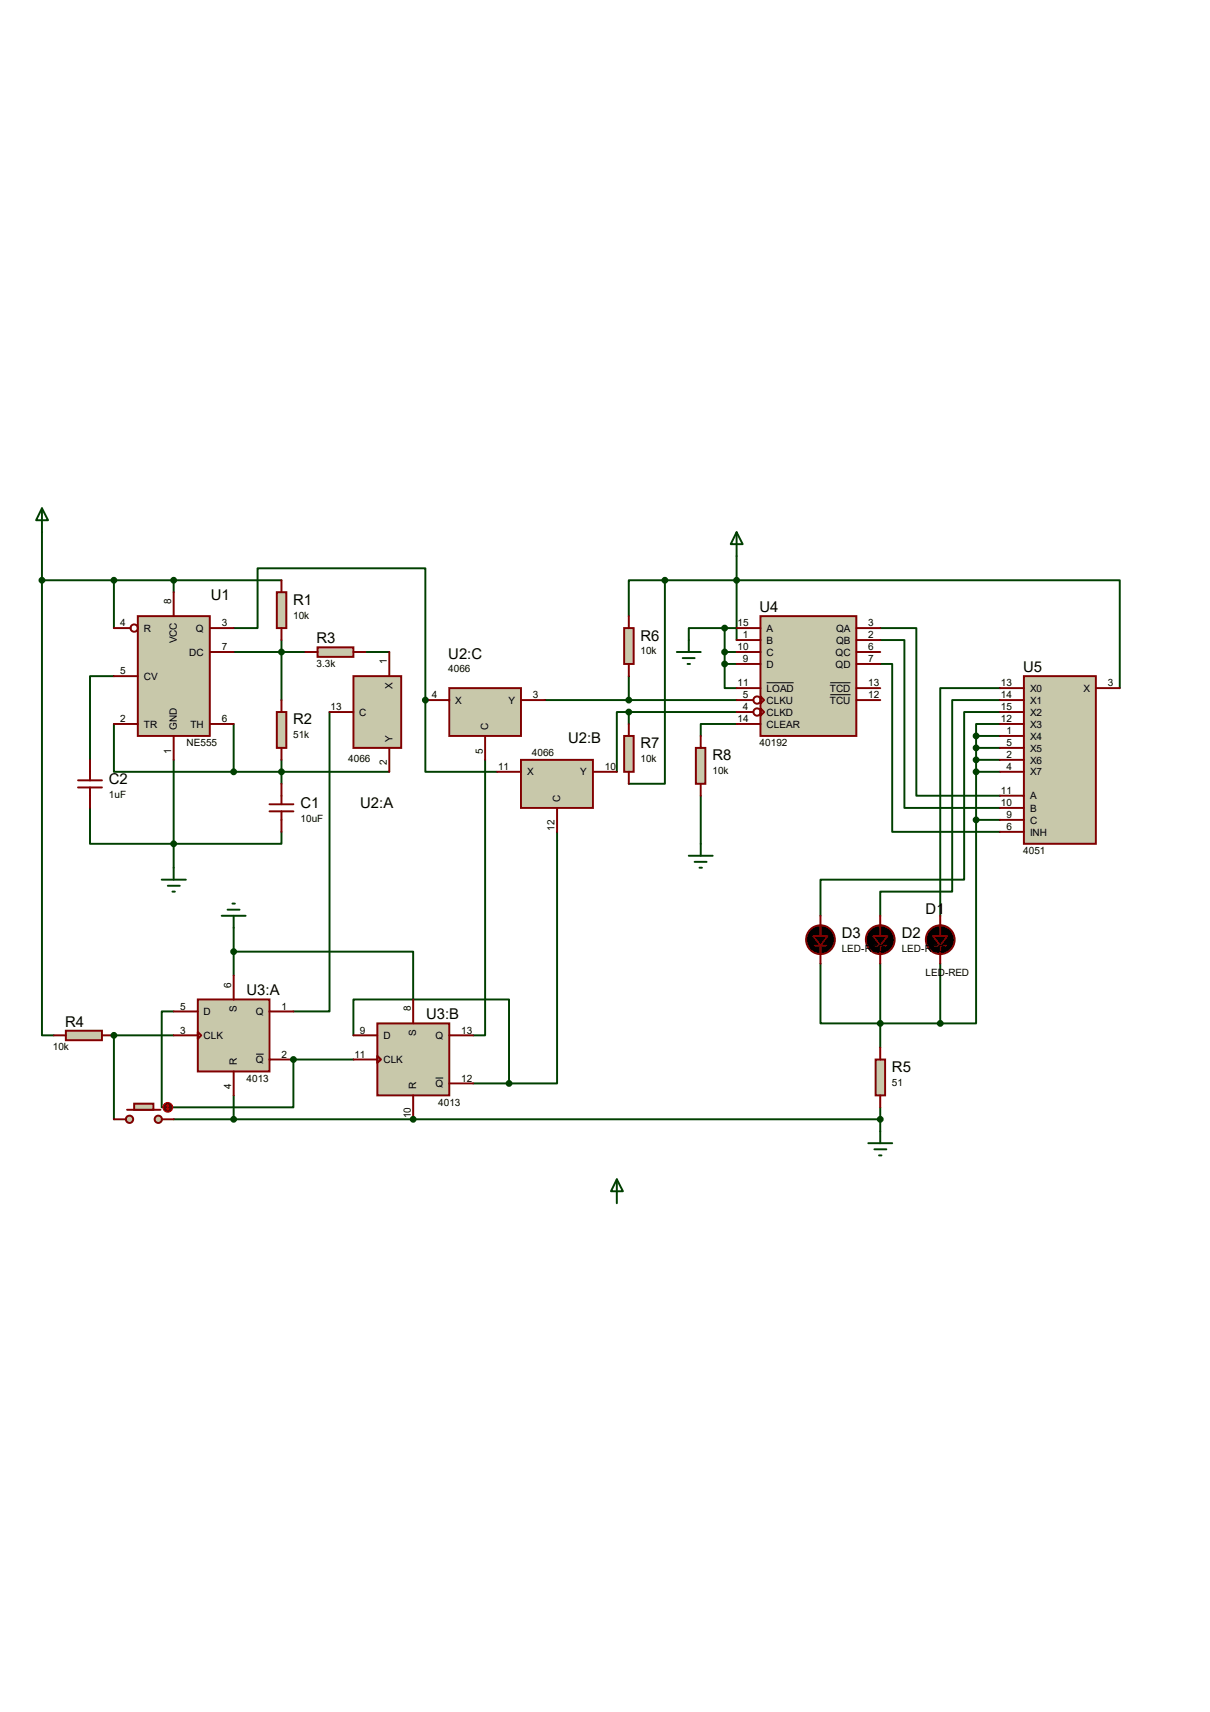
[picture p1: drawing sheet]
<svg xmlns="http://www.w3.org/2000/svg" width="210mm" height="297mm" viewBox="0 0 210 297" stroke-linecap="round" stroke-linejoin="round" font-family="sans-serif">
<path d="M19.8 117.3h-4.2v14.5M40.6 113.1h12.4M48.9 111v10.5M63.4 113.1h4.2M19.8 125.6v8.3h20.8M30.1 131.8v18.7M40.6 133.9h27M40.6 125.6v8.3M48.9 131.8v4.2M57.2 123.5v52h-6.3M15.6 140.2v6.2h33.3v-2.1M19.8 179.6h10.3" fill="none" stroke="#004000" stroke-width=".34"/>
<circle cx="19.8" cy="179.6" r=".17" fill="#004000"/>
<path d="M19.8 179.6v14.6M30.1 175.5h-2v16.6h22.8v-8.3M40.6 190v4.2h-10.5" fill="none" stroke="#004000" stroke-width=".34"/>
<circle cx="50.9" cy="183.8" r=".17" fill="#004000"/>
<g fill="none" stroke="#004000" stroke-width=".34">
<path d="M40.6 109h4.1v-10.4h29.1v22.9M109.1 117.3v4.2M125.8 115.2v4.2h2M125.8 109h-6.3v2M125.8 113.1h2M125.8 115.2h2M125.8 109v6.2M125.8 109h2M84.2 131.8v47.8h-2.1M94.6 121.5h33.2M109.1 123.5h-2v10.4M109.1 123.5v2.1"/>
<path d="M109.1 123.5h18.7M121.6 138v8.4M127.8 125.6h-6.2v2.1M96.7 144.3v43.7h-8.4M40.6 165.1h31.1v8.3M40.6 161v8.2M61.3 179.6v-6.2h27v14.6M142.4 167.2v10.3h10.4M152.8 167.2v14.5M50.9 183.8h10.4M82.1 188h6.2"/>
</g>
<circle cx="73.8" cy="121.5" r=".17" fill="#004000"/>
<g fill="none" stroke="#004000" stroke-width=".34">
<path d="M152.8 109h6.2v29h14.6M152.8 111h4.2v29.2h16.6M152.8 115.2h2.1v29.1h18.7M173.6 119.4h-10.4v39.5M73.8 121.5v12.4h12.5M169.4 127.7h4.2M169.4 127.7v14.5M169.4 129.8h4.2M169.4 131.8h4.2M169.4 133.9h4.2M173.6 121.5h-8.3v33.2h-12.5v4.2M173.6 123.5h-6.3v29.1h-24.9v6.3"/>
<path d="M173.6 125.6h-4.2v2.1M169.4 142.2v35.3h-6.2M169.4 142.2h4.2M152.8 177.5h10.4M163.2 167.2v10.3M40.6 194.2h31.1"/>
</g>
<circle cx="71.7" cy="194.2" r=".17" fill="#004000"/>
<path d="M7.3 92.3v8.4M127.8 96.5v14.5M7.3 100.7v78.9h2.1M7.3 100.7h41.6M19.8 100.7v8.3M30.1 100.7v2M115.4 100.7h79v18.7M115.4 100.7h-6.3v6.2M115.4 100.7v35.3h-6.3M71.7 194.2h81.1M152.8 192.1v4.2" fill="none" stroke="#004000" stroke-width=".34"/>
<path d="M23.9 106.9h12.5v20.8h-12.5z" fill="#c8c8aa" stroke="#800000" stroke-width=".34"/>
<g fill="none" stroke="#800000" stroke-width=".34">
<path d="M19.8 109h2.9M19.8 117.3h4.1M30.1 102.7v4.2M36.4 109h4.2M36.4 113.1h4.2M19.8 125.6h4.1M30.1 127.7v4.1M36.4 125.6h4.2"/>
<circle cx="23.3" cy="109" r=".64"/>
</g>
<path d="M48 102.7h1.7v6.3h-1.7z" fill="#c8c8aa" stroke="#800000" stroke-width=".34"/>
<path d="M48.9 100.7v2M48.9 109v2" fill="none" stroke="#800000" stroke-width=".34"/>
<path d="M48 123.5h1.7v6.3h-1.7z" fill="#c8c8aa" stroke="#800000" stroke-width=".34"/>
<path d="M13.5 136.6h4.2M13.5 135.4h4.2M15.6 131.8v3.6M15.6 136.6v3.6M46.8 139.5h4.1M48.9 121.5v2M48.9 129.8v2M48.9 136v3.5M46.8 140.8h4.1M48.9 140.8v3.5" fill="none" stroke="#800000" stroke-width=".34"/>
<path d="M28.1 152.6h4.2M29.1 153.7h2.1M29.9 154.7h.5M30.1 150.5v2.1" fill="none" stroke="#004000" stroke-width=".34"/>
<g fill="#004000" stroke="#004000" stroke-width=".34">
<circle cx="30.1" cy="146.4" r=".42"/>
<circle cx="48.9" cy="133.9" r=".42"/>
<circle cx="40.6" cy="133.9" r=".42"/>
<circle cx="48.9" cy="113.1" r=".42"/>
</g>
<path d="M55.1 112.3h6.2v1.7h-6.2z" fill="#c8c8aa" stroke="#800000" stroke-width=".34"/>
<path d="M53 113.1h2.1M61.3 113.1h2.1" fill="none" stroke="#800000" stroke-width=".34"/>
<path d="M61.3 117.3h8.3v12.5h-8.3z" fill="#c8c8aa" stroke="#800000" stroke-width=".34"/>
<path d="M67.6 113.1v4.2M57.2 123.5h4.1M67.6 129.8v4.1" fill="none" stroke="#800000" stroke-width=".34"/>
<path d="M34.3 173.4h12.5v12.5h-12.5z" fill="#c8c8aa" stroke="#800000" stroke-width=".34"/>
<path d="M30.1 175.5h4.2M30.1 179.6h4.2M34.3 179l.6 .6-.6 .7zM40.6 169.2v4.2M46.8 175.5h4.1M40.6 185.9v4.1M46.8 183.8h4.1" fill="none" stroke="#800000" stroke-width=".34"/>
<path d="M44.4 182.9h1.4" fill="none" stroke="#000" stroke-width=".17"/>
<path d="M7.3 88.2l1 2.1h-2zM7.3 88.2v4.1M38.5 158.9h4.1M39.5 157.8h2.1M40.3 156.8h.5M40.6 158.9v2.1" fill="none" stroke="#004000" stroke-width=".34"/>
<g fill="#c8c8aa" stroke="#800000" stroke-width=".34">
<circle cx="27.5" cy="194.2" r=".64"/>
<circle cx="22.5" cy="194.2" r=".64"/>
</g>
<path d="M22.1 192.5h5.8" fill="none" stroke="#800000" stroke-width=".34"/>
<path d="M23.3 191.5h3.3v1h-3.3z" fill="#c8c8aa" stroke="#800000" stroke-width=".34"/>
<path d="M19.8 194.2h2M28.1 194.2h2" fill="none" stroke="#800000" stroke-width=".34"/>
<circle cx="29.1" cy="192.1" r=".85" fill="#400000" stroke="#f00" stroke-width=".17"/>
<path d="M28.9 192.3l.2 .2M29.1 191.7v.8M29.1 191.7l-.2 .2M29.1 191.7l.2 .2M29.3 192.3l-.2 .2" fill="none" stroke="#f00" stroke-width=".17"/>
<path d="M11.4 178.8h6.3v1.7h-6.3z" fill="#c8c8aa" stroke="#800000" stroke-width=".34"/>
<path d="M9.4 179.6h2M17.7 179.6h2.1" fill="none" stroke="#800000" stroke-width=".34"/>
<g fill="#004000" stroke="#004000" stroke-width=".34">
<circle cx="19.8" cy="179.6" r=".42"/>
<circle cx="40.6" cy="194.2" r=".42"/>
</g>
<path d="M117.5 113.1h4.1M118.5 114.2h2.1M119.3 115.2h.5M119.5 111v2.1M119.5 148.5h4.2M120.6 149.5h2M121.4 150.5h.4M121.6 146.4v2.1" fill="none" stroke="#004000" stroke-width=".34"/>
<path d="M65.5 177.5h12.5v12.5h-12.5z" fill="#c8c8aa" stroke="#800000" stroke-width=".34"/>
<g fill="none" stroke="#800000" stroke-width=".34">
<path d="M142.4 158.9v3.5M152.8 158.9v3.5M163.2 158.9v3.5M61.3 179.6h4.2M71.7 173.4v4.1M78 179.6h4.1M142.4 164v3.2M152.8 164v3.2M163.2 164v3.2M61.3 183.8h4.2M65.5 183.2l.6 .6-.6 .6zM71.7 190v4.2"/>
<path d="M78 188h4.1"/>
</g>
<path d="M75.6 187h1.3" fill="none" stroke="#000" stroke-width=".17"/>
<g fill="#004000" stroke="#004000" stroke-width=".34">
<circle cx="50.9" cy="183.8" r=".42"/>
<circle cx="152.8" cy="177.5" r=".42"/>
</g>
<g fill="#000" stroke="#800000" stroke-width=".34">
<circle cx="142.4" cy="163" r="2.5"/>
<circle cx="152.8" cy="163" r="2.5"/>
<circle cx="163.2" cy="163" r="2.5"/>
</g>
<path d="M141.4 164h2M151.8 164h2M162.1 164h2.1" fill="none" stroke="#800000" stroke-width=".3"/>
<path d="M141.1 162.4h2.5l-1.2 1.6zM151.6 162.4h2.5l-1.3 1.6zM161.9 162.4h2.5l-1.2 1.6z" fill="#000" stroke="#800000" stroke-width=".3"/>
<path d="M152 183.8h1.6v6.2h-1.6z" fill="#c8c8aa" stroke="#800000" stroke-width=".34"/>
<path d="M152.8 181.7v2.1M152.8 190v2.1" fill="none" stroke="#800000" stroke-width=".34"/>
<path d="M150.7 198.3h4.2M151.8 199.4h2M152.8 196.3v2M152.6 200.4h.4" fill="none" stroke="#004000" stroke-width=".34"/>
<path d="M132 106.9h16.6v20.8h-16.6z" fill="#c8c8aa" stroke="#800000" stroke-width=".34"/>
<g fill="none" stroke="#800000" stroke-width=".34">
<path d="M127.8 109h4.2M127.8 111h4.2M127.8 113.1h4.2M127.8 115.2h4.2M127.8 119.4h4.2M148.6 109h4.2M148.6 111h4.2M148.6 113.1h4.2M148.6 115.2h4.2M148.6 119.4h4.2M127.8 125.6h4.2M127.8 121.5h3"/>
<path d="M127.8 123.5h3M132 120.8l.6 .7-.6 .5zM132 122.9l.6 .6-.6 .7zM148.6 121.5h4.2"/>
<circle cx="131.4" cy="121.5" r=".64"/>
<circle cx="131.4" cy="123.5" r=".64"/>
</g>
<path d="M133.1 118.4h4.7M144.1 118.4h3.5M144.1 120.5h3.5" fill="none" stroke="#000" stroke-width=".17"/>
<path d="M127.8 92.3l1.1 2.1h-2.1zM127.8 92.3v4.2" fill="none" stroke="#004000" stroke-width=".34"/>
<path d="M78 119.4h12.4v8.3h-12.4z" fill="#c8c8aa" stroke="#800000" stroke-width=".34"/>
<path d="M73.8 121.5h4.2M84.2 127.7v4.1M90.4 121.5h4.2" fill="none" stroke="#800000" stroke-width=".34"/>
<path d="M90.4 131.8h12.5v8.4h-12.5z" fill="#c8c8aa" stroke="#800000" stroke-width=".34"/>
<path d="M86.3 133.9h4.1M102.9 133.9h4.2M96.7 140.2v4.1" fill="none" stroke="#800000" stroke-width=".34"/>
<g fill="#004000" stroke="#004000" stroke-width=".34">
<circle cx="40.6" cy="165.1" r=".42"/>
<circle cx="88.3" cy="188" r=".42"/>
</g>
<path d="M108.3 127.7h1.7v6.2h-1.7z" fill="#c8c8aa" stroke="#800000" stroke-width=".34"/>
<path d="M109.1 125.6v2.1M109.1 133.9v2.1" fill="none" stroke="#800000" stroke-width=".34"/>
<circle cx="109.1" cy="121.5" r=".42" fill="#004000" stroke="#004000" stroke-width=".34"/>
<path d="M108.3 109h1.7v6.2h-1.7z" fill="#c8c8aa" stroke="#800000" stroke-width=".34"/>
<path d="M109.1 106.9v2.1M109.1 115.2v2.1" fill="none" stroke="#800000" stroke-width=".34"/>
<g fill="#004000" stroke="#004000" stroke-width=".34">
<circle cx="125.8" cy="113.1" r=".42"/>
<circle cx="109.1" cy="123.5" r=".42"/>
</g>
<path d="M120.8 129.8h1.6v6.2h-1.6z" fill="#c8c8aa" stroke="#800000" stroke-width=".34"/>
<path d="M121.6 127.7v2.1M121.6 136v2" fill="none" stroke="#800000" stroke-width=".34"/>
<g fill="#004000" stroke="#004000" stroke-width=".34">
<circle cx="125.8" cy="115.2" r=".42"/>
<circle cx="125.8" cy="109" r=".42"/>
<circle cx="73.8" cy="121.5" r=".42"/>
</g>
<path d="M177.7 117.3h12.5v29.1h-12.5z" fill="#c8c8aa" stroke="#800000" stroke-width=".34"/>
<g fill="none" stroke="#800000" stroke-width=".34">
<path d="M173.6 119.4h4.1M190.2 119.4h4.2M173.6 121.5h4.1M173.6 123.5h4.1M173.6 125.6h4.1M173.6 127.7h4.1M173.6 129.8h4.1M173.6 131.8h4.1M173.6 133.9h4.1M173.6 138h4.1M173.6 140.2h4.1M173.6 142.2h4.1"/>
<path d="M173.6 144.3h4.1"/>
</g>
<g fill="#004000" stroke="#004000" stroke-width=".34">
<circle cx="163.2" cy="177.5" r=".42"/>
<circle cx="169.4" cy="142.2" r=".42"/>
<circle cx="169.4" cy="127.7" r=".42"/>
<circle cx="169.4" cy="129.8" r=".42"/>
<circle cx="169.4" cy="131.8" r=".42"/>
<circle cx="169.4" cy="133.9" r=".42"/>
<circle cx="71.7" cy="194.2" r=".42"/>
<circle cx="152.8" cy="194.2" r=".42"/>
<circle cx="127.8" cy="100.7" r=".42"/>
<circle cx="115.4" cy="100.7" r=".42"/>
<circle cx="30.1" cy="100.7" r=".42"/>
<circle cx="19.8" cy="100.7" r=".42"/>
<circle cx="7.3" cy="100.7" r=".42"/>
</g>
<path d="M107.1 204.6l1 2.1h-2.1zM107.1 204.6v4.1" fill="none" stroke="#004000" stroke-width=".34"/>
<g font-size="2.6">
<text x="36.6" y="104.1">U1</text>
<text x="50.9" y="104.9">R1</text>
<text x="131.8" y="106.2">U4</text>
<text x="54.9" y="111.6">R3</text>
<text x="111.2" y="111.1">R6</text>
<text x="77.8" y="114.3">U2:C</text>
<text x="177.6" y="116.6">U5</text>
<text x="50.9" y="125.7">R2</text>
<text x="98.6" y="128.8">U2:B</text>
<text x="111.2" y="129.8">R7</text>
<text x="123.7" y="131.9">R8</text>
<text x="18.9" y="136.1">C2</text>
<text x="52.2" y="140.3">C1</text>
<text x="62.5" y="140.3">U2:A</text>
<text x="160.7" y="158.5">D1</text>
<text x="146.1" y="162.7">D3</text>
<text x="156.5" y="162.7">D2</text>
<text x="42.8" y="172.7">U3:A</text>
<text x="11.3" y="178.1">R4</text>
<text x="74" y="176.8">U3:B</text>
<text x="154.8" y="186">R5</text>
</g>
<g font-size="1.7">
<text x="29.7" y="104.8" transform="rotate(-90 29.7 104.8)">8</text>
<text x="50.9" y="107.3">10k</text>
<text x="20.9" y="108.7">4</text>
<text x="25" y="109.6">R</text>
<text x="30.7" y="111.6" transform="rotate(-90 30.7 111.6)">VCC</text>
<text x="32.9" y="113.7">DC</text>
<text x="34" y="109.6">Q</text>
<text x="38.5" y="112.8">7</text>
<text x="38.5" y="108.7">3</text>
<text x="111.2" y="113.5">10k</text>
<text x="128" y="108.7">15</text>
<text x="128" y="112.8">10</text>
<text x="128.9" y="110.7">1</text>
<text x="133.1" y="109.6">A</text>
<text x="133.1" y="111.7">B</text>
<text x="133.1" y="113.7">C</text>
<text x="145" y="113.7">QC</text>
<text x="145.1" y="109.6">QA</text>
<text x="145.1" y="111.7">QB</text>
<text x="150.7" y="108.7">3</text>
<text x="150.7" y="110.7">2</text>
<text x="150.7" y="112.8">6</text>
<text x="20.9" y="117">5</text>
<text x="25" y="117.9">CV</text>
<text x="54.9" y="115.7">3.3k</text>
<text x="67.1" y="115.2" transform="rotate(-90 67.1 115.2)">1</text>
<text x="68.1" y="119.5" transform="rotate(-90 68.1 119.5)">X</text>
<text x="77.8" y="116.6">4066</text>
<text x="128" y="119.1">11</text>
<text x="128.9" y="114.9">9</text>
<text x="133.1" y="115.8">D</text>
<text x="145" y="115.8">QD</text>
<text x="150.7" y="114.9">7</text>
<text x="150.7" y="119.1">13</text>
<text x="173.7" y="119.1">13</text>
<text x="192.3" y="119.1">3</text>
<text x="20.9" y="125.3">2</text>
<text x="38.5" y="125.3">6</text>
<text x="57.4" y="123.2">13</text>
<text x="62.4" y="124.2">C</text>
<text x="74.9" y="121.2">4</text>
<text x="79" y="122.1">X</text>
<text x="88.3" y="122.1">Y</text>
<text x="92.5" y="121.2">3</text>
<text x="128" y="125.3">14</text>
<text x="128.9" y="121.2">5</text>
<text x="128.9" y="123.2">4</text>
<text x="133.1" y="120">LOAD</text>
<text x="133.1" y="122.1">CLKU</text>
<text x="133.1" y="124.2">CLKD</text>
<text x="144.1" y="120">TCD</text>
<text x="144.1" y="122.1">TCU</text>
<text x="150.7" y="121.2">12</text>
<text x="173.7" y="121.2">14</text>
<text x="173.7" y="123.2">15</text>
<text x="173.7" y="125.3">12</text>
<text x="178.8" y="120">X0</text>
<text x="178.8" y="122.1">X1</text>
<text x="178.8" y="124.2">X2</text>
<text x="188" y="120">X</text>
<text x="25" y="126.2">TR</text>
<text x="29.7" y="130.7" transform="rotate(-90 29.7 130.7)">1</text>
<text x="30.7" y="126.6" transform="rotate(-90 30.7 126.6)">GND</text>
<text x="32.4" y="129.5">NE555</text>
<text x="33.1" y="126.2">TH</text>
<text x="50.9" y="128.1">51k</text>
<text x="68.1" y="128.7" transform="rotate(-90 68.1 128.7)">Y</text>
<text x="83.8" y="130.7" transform="rotate(-90 83.8 130.7)">5</text>
<text x="84.7" y="126.6" transform="rotate(-90 84.7 126.6)">C</text>
<text x="92.3" y="131.2">4066</text>
<text x="131.8" y="129.5">40192</text>
<text x="133.1" y="126.2">CLEAR</text>
<text x="174.7" y="127.4">1</text>
<text x="174.7" y="129.5">5</text>
<text x="174.7" y="131.5">2</text>
<text x="178.8" y="126.2">X3</text>
<text x="178.8" y="128.3">X4</text>
<text x="178.8" y="130.4">X5</text>
<text x="60.5" y="132.2">4066</text>
<text x="67.1" y="132.8" transform="rotate(-90 67.1 132.8)">2</text>
<text x="86.4" y="133.6">11</text>
<text x="91.5" y="134.5">X</text>
<text x="100.7" y="134.5">Y</text>
<text x="105" y="133.6">10</text>
<text x="111.2" y="132.2">10k</text>
<text x="123.7" y="134.3">10k</text>
<text x="173.7" y="137.8">11</text>
<text x="174.7" y="133.6">4</text>
<text x="178.8" y="132.5">X6</text>
<text x="178.8" y="134.5">X7</text>
<text x="18.9" y="138.5">1uF</text>
<text x="52.2" y="142.6">10uF</text>
<text x="97.2" y="139.1" transform="rotate(-90 97.2 139.1)">C</text>
<text x="173.7" y="139.9">10</text>
<text x="174.7" y="141.9">9</text>
<text x="178.8" y="138.7">A</text>
<text x="178.8" y="140.8">B</text>
<text x="178.8" y="142.9">C</text>
<text x="96.3" y="144.1" transform="rotate(-90 96.3 144.1)">12</text>
<text x="174.7" y="144">6</text>
<text x="177.6" y="148.2">4051</text>
<text x="178.8" y="144.9">INH</text>
<text x="146.1" y="165.1">LED-RED</text>
<text x="156.5" y="165.1">LED-RED</text>
<text x="40.1" y="171.3" transform="rotate(-90 40.1 171.3)">6</text>
<text x="160.7" y="169.2">LED-RED</text>
<text x="31.3" y="175.2">5</text>
<text x="31.3" y="179.3">3</text>
<text x="35.3" y="176.1">D</text>
<text x="41.1" y="175.6" transform="rotate(-90 41.1 175.6)">S</text>
<text x="44.4" y="176.1">Q</text>
<text x="48.9" y="175.2">1</text>
<text x="62.4" y="179.3">9</text>
<text x="71.3" y="175.5" transform="rotate(-90 71.3 175.5)">8</text>
<text x="72.3" y="179.7" transform="rotate(-90 72.3 179.7)">S</text>
<text x="80.1" y="179.3">13</text>
<text x="9.2" y="182.2">10k</text>
<text x="35.3" y="180.3">CLK</text>
<text x="41.1" y="184.8" transform="rotate(-90 41.1 184.8)">R</text>
<text x="44.4" y="184.4">Q</text>
<text x="48.9" y="183.5">2</text>
<text x="61.5" y="183.5">11</text>
<text x="66.5" y="180.3">D</text>
<text x="66.5" y="184.4">CLK</text>
<text x="75.6" y="180.3">Q</text>
<text x="40.1" y="188.9" transform="rotate(-90 40.1 188.9)">4</text>
<text x="42.8" y="187.7">4013</text>
<text x="72.3" y="189" transform="rotate(-90 72.3 189)">R</text>
<text x="75.6" y="188.6">Q</text>
<text x="76.1" y="191.8">4013</text>
<text x="80.1" y="187.7">12</text>
<text x="154.8" y="188.3">51</text>
<text x="71.3" y="194" transform="rotate(-90 71.3 194)">10</text>
</g>
</svg>
